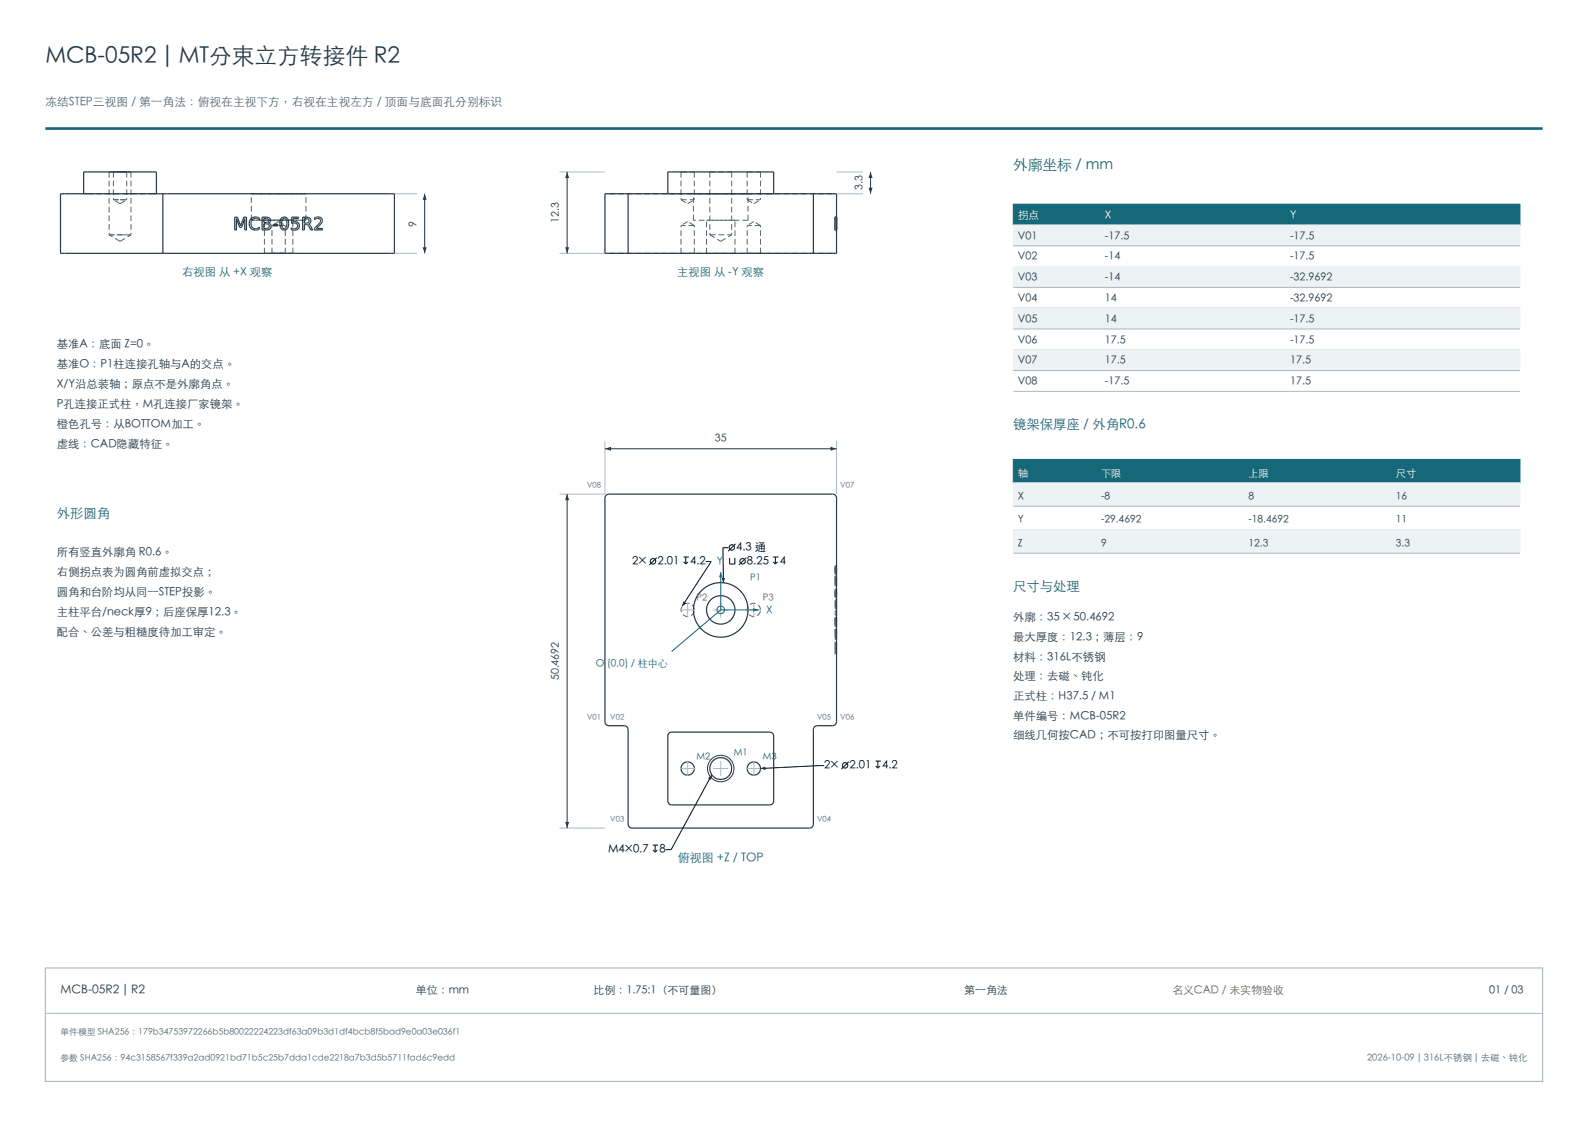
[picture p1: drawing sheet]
<svg xmlns="http://www.w3.org/2000/svg" width="420mm" height="297mm" viewBox="0 0 420 297" stroke-linecap="round" stroke-linejoin="round" font-family="sans-serif">
<path d="M12 34h396" fill="none" stroke="#146878" stroke-width=".7" stroke-linecap="butt"/>
<g fill="none" stroke="#526570" stroke-width=".26" stroke-dasharray="1.5 .8" stroke-linecap="butt">
<path d="M23.2 51.2h-1.1M23.2 51.2h17.1M28.9 45.5h2.8M28.9 45.5v16.6M30 45.5h1.7M30 52.8h1.7M30 45.5v7.3M31.7 45.5h1.8M31.7 45.5h2.9M31.7 52.8h1.8M31.7 53.9l1.8-1.1M31.7 53.9l-1.7-1.1"/>
<path d="M33.5 45.5h-3.5M33.5 52.8h-3.5M33.5 45.5v7.3M34.6 45.5h-5.7M34.6 45.5v16.6M41.4 51.2h-1.1M66.5 51.2h7.2M66.5 58.2h7.2M66.5 58.2v-7M69.9 58.2h3.8M71.9 59.7h1.8M73.7 51.2h7.2"/>
<path d="M73.7 59.7h1.8M73.7 58.2h3.8M73.7 58.2h7.2M73.7 58.6l-1.8 1.1M73.7 58.6l1.8 1.1M75.5 59.7h-3.6M77.5 58.2h-7.6M80.9 51.2h-14.4M80.9 58.2h-14.4M80.9 58.2v-7M176.6 51.2h1.1M180.1 45.5h3.5"/>
<path d="M180.1 52.8h3.5M180.1 45.5v7.3M180.1 52.8l1.8 1.1M181.9 58.6l-1.8 1.1M181.9 53.9l1.7-1.1M183.4 58.2v-7M183.6 59.7h-3.5M183.6 59.7l-1.7-1.1M183.6 45.5v7.3M187.7 45.5h5.8M187.7 45.5v16.6M193.5 45.5v16.6"/>
<path d="M194.4 58.2h-7.5M197.6 45.5h3.5M197.6 52.8h3.5M197.6 45.5v7.3M197.6 52.8l1.8 1.1M197.8 51.2h-14.4M197.8 58.2v-7M197.8 58.2h-14.4M199.4 58.6l-1.8 1.1M199.4 53.9l1.7-1.1M201.1 59.7h-3.5M201.1 59.7l-1.7-1.1"/>
<path d="M201.1 45.5v7.3M203.6 51.2h-25.9M204.6 51.2h-1M220.2 51.2h-59.1M220.9 57.8v2.4M220.9 57.4v2.3M220.9 57.9v.4M220.9 58.3v.2M220.9 58.5v.3M220.9 58.8v.1M220.9 58.9v.1M220.9 59v.1"/>
<path d="M220.9 59.1v.2M220.9 59.3v.3M220.9 59.6v.3M220.9 59.9v.4M220.9 57.4v.1M220.9 57.5v.2M220.9 57.7v.2M220.9 58.4v.7M220.9 59.1v.8M220.9 59.9v.5M220.9 58.4v-.6M220.9 57.8v-.3"/>
<path d="M220.9 57.5v-.1M220.9 59.4v.2M220.9 59.9v.9M220.9 59.9v-.2M220.9 59.7v-.2M220.9 59.5v-.1M220.9 59.4v1.4M220.9 57.7v.3M220.9 58v.4M220.9 58.4v.3M220.9 58.7v.2M220.9 58.9v.2"/>
<path d="M220.9 59.1v.1M220.9 59.2v.1M220.9 59.3v.1M220.9 59.7v-.4M220.9 59.3v-.2M220.9 59.1v-.2M220.9 58.9v-.2M220.9 58.7v-.2M220.9 58.5v-.1M220.9 58.4v-.3M220.9 58.1v-.2M220.9 57.9v-.1"/>
<path d="M220.9 57.8v.1M220.9 57.9v.2M220.9 58.1v-.5M220.9 57.6v-.1M220.9 57.4v.2M220.9 57.6v.3M220.9 58.5v.2M220.9 58.9v.3M220.9 59.3v.2M220.9 59.5v.4M220.9 57.8v.3M220.9 58.1v.4"/>
<path d="M220.9 58.5v.6M220.9 59.1v.6M220.9 59.7v.4M220.9 59.9v-.8M220.9 59.1v-.7M220.9 57.5v.1M220.9 57.6v.1M220.9 57.7v.5M220.9 58.2v-.2M220.9 58v-.1M220.9 59.7v-.3M220.9 57.8v.8"/>
<path d="M220.9 58.6v.1M220.9 58.9v.4M220.9 59.3v.4M220.9 59.7v.5M220.9 59.4v-.2M220.9 59.2v-.2M220.9 59.1v-1.7M220.9 57.4v.4M220.9 59.8v-.3M220.9 59.5v-.2M220.9 59.3v-.1M220.9 59.2v1.2"/>
<path d="M220.9 58.8v-.1M220.9 58.5v-.2M220.9 58.3v-.2M220.9 57.8v1M220.9 58.1v-.3M220.9 57.8v-.1M220.9 59v-.1M220.9 58.7v-.3M220.9 58.1v-.1M220.9 58v-.2M220.9 57.8v1.2M221.3 57.8v3"/>
<path d="M221.3 57.4v2.3M221.3 57.8v2.4M221.3 58.3v-.4M221.3 57.9v-.2M221.3 57.7v-.2M221.3 57.5v-.1M221.3 59.9v-.3M221.3 59.6v-.3M221.3 59.3v-.2M221.3 59.1v-.1M221.3 59v-.1M221.3 58.9v-.1"/>
<path d="M221.3 58.8v-.3M221.3 58.5v-.2M221.3 59.1v-.7M221.3 58.4v-.6M221.3 57.8v-.3M221.3 59.1v.8M221.3 59.9v.5M221.3 59.6v-.2M221.3 59.4v-.1M221.3 59.3v-.1M221.3 59.2v-.1M221.3 59.1v-.2"/>
<path d="M221.3 58.9v-.2M221.3 58.7v-.3M221.3 58.4v-.4M221.3 58v-.3M221.3 59.4v.1M221.3 59.5v.2M221.3 59.7v.2M221.3 59.9v.9M221.3 59.9v-.4M221.3 59.5v-.2M221.3 59.2v-.3M221.3 58.7v-.2"/>
<path d="M221.3 57.9v-.3M221.3 57.6v-.2M221.3 57.4v.1M221.3 57.5v.1M221.3 57.6v.5M221.3 58.1v-.2M221.3 57.9v-.1M221.3 57.8v.1M221.3 57.9v.2M221.3 58.1v.3M221.3 58.4v.1M221.3 58.5v.2"/>
<path d="M221.3 58.7v.2M221.3 58.9v.2M221.3 59.1v.2M221.3 59.3v.4M221.3 59.7v.4M221.3 57.9v.1M221.3 58v.2M221.3 58.2v-.5M221.3 57.7v-.1M221.3 57.6v-.1M221.3 57.5v.3M221.3 57.8v.6"/>
<path d="M221.3 58.4v.7M221.3 59.7v-.6M221.3 59.1v-.6M221.3 58.5v-.4M221.3 58.1v-.3M221.3 59.4v.3M221.3 57.8v-.4M221.3 57.4v1.7M221.3 59v.2M221.3 59.2v.2M221.3 59.7v.3M221.3 59.7v-.4"/>
<path d="M221.3 59.3v-.4M221.3 58.7v-.1M221.3 58.6v-.8M221.3 57.8h-.4M221.3 57.4h-.4M221.3 59.7h-.4M221.3 57.9h-.4M221.3 58.3h-.4M221.3 58.5h-.4M221.3 58.8h-.4M221.3 58.9h-.4M221.3 59h-.4"/>
<path d="M221.3 59.1h-.4M221.3 59.3h-.4M221.3 59.6h-.4M221.3 59.9h-.4M221.3 57.5h-.4M221.3 57.7h-.4M221.3 58.4h-.4M221.3 59.4h-.4M221.3 59.5h-.4M221.3 58h-.4M221.3 58.7h-.4M221.3 59.2h-.4"/>
<path d="M221.3 58.1h-.4M221.3 57.6h-.4M221.3 58.2h-.4M221.3 58.6h-.4M221.3 59.8v.3M221.3 59.8h-.4M221.3 59.5v.3M221.3 59.3v.2M221.3 59.2v.1M221.3 58.7v.1M221.3 58.3v.2M221.3 58.1v.2"/>
<path d="M221.3 58.8v-1M221.3 57.8v.3M221.3 57.7v.1M221.3 58.9v.1M221.3 58.4v.3M221.3 58v.1M221.3 57.8v.2M221.3 59v-1.2M28.9 62.1h2.8M31.7 62.1h2.9M31.7 63.8l2.9-1.7M31.7 63.8l-2.8-1.7"/>
<path d="M34.6 62.1h-5.7M69.9 67h3.8M69.9 67v-8.8M71.9 67h1.8M71.9 67v-7.3M73.7 67h1.8M73.7 67h3.8M75.5 67h-3.6M75.5 67v-7.3M77.5 67h-7.6M77.5 67v-8.8M180.1 67v-7.3"/>
<path d="M183.6 67h-3.5M183.6 67v-7.3M186.9 67v-8.8M187.7 62.1h5.8M187.7 62.1l2.9 1.7M190.6 63.8l2.9-1.7M194.4 67h-7.5M194.4 67v-8.8M197.6 67v-7.3M201.1 67h-3.5M201.1 67v-7.3M220.2 67h-59.1"/>
<path d="M220.9 60.8v-3M220.9 60.8v-3.4M220.9 60.3v.3M220.9 60.6v.1M220.9 60.7v.1M220.9 60.4v.4M220.9 60.8v.1M220.9 60.8v-.9M220.9 60.4v-.3M220.9 60.1v-.4M220.9 60.1v.3M220.9 60.4v.1"/>
<path d="M220.9 60.5v-.1M220.9 60.4v-.1M220.9 60.3v-.2M220.9 60.1v.4M220.9 60.5v.2M220.9 60.9v-.1M220.9 60.8v-.4M220.9 60.4v-.5M220.9 60.2v.4M220.9 60.6v.2M220.9 60.8v-.1M220.9 60.7v-.4"/>
<path d="M220.9 60.3v.1M220.9 60.3v-.3M220.9 60v-.3M220.9 60.1v-.3M220.9 60.2v.2M221.3 60.8v-3.4M221.3 60.8v-.1M221.3 60.7v-.1M221.3 60.6v-.3M221.3 60.3v-.4M221.3 60.4v.4M221.3 60.8v.1"/>
<path d="M221.3 60.8v-1.4M221.3 60.8v-.9M221.3 60.8v-.4M221.3 60.4v-.5M221.3 60.1v.3M221.3 60.9v-.1M221.3 60.7v-.2M221.3 60.5v-.4M221.3 60.1v.2M221.3 60.3v.1M221.3 60.4v.1M221.3 60.5v-.1"/>
<path d="M221.3 60.4v-.3M221.3 60.1v-.4M221.3 60v.3M221.3 60.4v-.1M221.3 60.3v.4M221.3 60.7v.1M221.3 60.8v-.2M221.3 60.6v-.4M221.3 60.2v-.5M221.3 60.8h-.4M221.3 60.2h-.4M221.3 60.3h-.4"/>
<path d="M221.3 60.6h-.4M221.3 60.7h-.4M221.3 60.4h-.4M221.3 60.9h-.4M221.3 60.1h-.4M221.3 60.5h-.4M221.3 60h-.4M221.3 60.4v-1.2M221.3 60.4v-.2M220.9 158.7v.3M220.9 159v.3M220.9 159.3v.5"/>
<path d="M220.9 159.8v.5M220.9 153.1v-.2M220.9 152.9v-.1M220.9 152.8v-.5M220.9 152.3v.5M220.9 152.8v.4M220.9 153.2v.2M220.9 153.4v.2M220.9 153.6v.2M220.9 153.8v.2M220.9 154v.5M220.9 154.5v.4"/>
<path d="M220.9 154.9v-1M220.9 153.9v-.5M220.9 153.4v-.3M220.9 153.1v-.3M220.9 152.8v.1M220.9 152.9v.2M220.9 153.1v.2M220.9 153.3v-.1M220.9 153.2v-.1M220.9 149.7v2.1M220.9 151.8v-.3M220.9 151.5v-.4"/>
<path d="M220.9 151.1v-.3M220.9 150.8v-.2M220.9 150.6v-.2M220.9 150.4v-.1M220.9 150.3v-.1M220.9 150.2v.2M220.9 150.4v.2M220.9 150.6v.3M220.9 150.9v.2M220.9 151.1v.2M220.9 151.3v.3M220.9 151.6v.2"/>
<path d="M220.9 151.8v-.2M220.9 151.6v-.3M220.9 151.3v-.2M220.9 151.1v-.2M220.9 150.9v-.5M220.9 150.4v-.4M220.9 150v-.2M220.9 149.8v-.1M220.9 149.7v.1M220.9 149.8v.1M220.9 149.9v.2M220.9 150.1v.1"/>
<path d="M220.9 150.4v.4M220.9 150.8v.5M220.9 151.3v-1.6M220.9 156.1v1.3M220.9 157.4v-.1M220.9 157.3v-.1M220.9 157.2v-.1M220.9 157.1v-.1M220.9 157v-.5M220.9 156.5v-.4M220.9 156.1v-.2M220.9 155.9v-.1"/>
<path d="M220.9 155.8v.1M220.9 155.9v.2M220.9 156.1v.5M220.9 156.6v.5M220.9 157.1v.2M220.9 157.3v.2M220.9 157.5v.3M220.9 157.8v.2M220.9 158v-.2M220.9 157.8v-.2M220.9 157.6v-.3M220.9 157.3v-.2"/>
<path d="M220.9 157.1v-.3M220.9 156.8v-.3M220.9 156.5v-.2M220.9 157.5v.2M220.9 157.7v.1M220.9 157.8v-1.7M220.9 159.8v-.3M220.9 159.5v-.2M220.9 159.3v-.1M220.9 159.2v-.1M220.9 154.5v-.6M220.9 153.9v-.3"/>
<path d="M220.9 153.6v-.2M220.9 153.4v-.1M221.3 158.7v.3M221.3 159v.3M221.3 159.3v.5M221.3 159.8v.5M221.3 152.9v.2M221.3 153.1v.1M221.3 153.2v.1M221.3 153.3v-.2M221.3 153.1v-.2M221.3 152.9v-.1"/>
<path d="M221.3 152.8v.3M221.3 153.1v.3M221.3 153.4v.5M221.3 153.9v1M221.3 154.9v-.4M221.3 154.5v-.5M221.3 154v-.2M221.3 153.8v-.2M221.3 153.6v-.2M221.3 153.4v-.2M221.3 153.2v-.4M221.3 152.8v-.5"/>
<path d="M221.3 152.3v.5M221.3 152.8v.1M221.3 149.7v1.6M221.3 151.3v-.5M221.3 150.8v-.4M221.3 150.4v-.2M221.3 150.2v-.1M221.3 150.1v-.2M221.3 149.9v-.1M221.3 149.8v-.1M221.3 149.7v.1M221.3 149.8v.2"/>
<path d="M221.3 150v.4M221.3 150.4v.5M221.3 150.9v.2M221.3 151.1v.2M221.3 151.3v.3M221.3 151.6v.2M221.3 151.8v-.2M221.3 151.6v-.3M221.3 151.3v-.2M221.3 151.1v-.2M221.3 150.9v-.3M221.3 150.6v-.2"/>
<path d="M221.3 150.2v.1M221.3 150.3v.1M221.3 150.4v.2M221.3 150.6v.2M221.3 150.8v.3M221.3 151.1v.4M221.3 151.5v.3M221.3 151.8v-2.1M221.3 157.4v-1.3M221.3 156.1v1.7M221.3 157.8v-.1M221.3 157.7v-.2"/>
<path d="M221.3 157.5v-.2M221.3 157.3v-.2M221.3 157.1v-.3M221.3 156.8v-.3M221.3 156.5v-.2M221.3 157.1v.2M221.3 157.3v.3M221.3 157.6v.2M221.3 157.8v.2M221.3 158v-.2M221.3 157.8v-.3M221.3 157.1v-.5"/>
<path d="M221.3 156.6v-.5M221.3 156.1v-.2M221.3 155.9v-.1M221.3 155.8v.1M221.3 155.9v.2M221.3 156.1v.4M221.3 156.5v.5M221.3 157v.1M221.3 157.1v.1M221.3 157.2v.1M221.3 157.3v.1M221.3 158.7h-.4"/>
<path d="M221.3 159h-.4M221.3 159.3h-.4M221.3 159.8h-.4M221.3 153.1h-.4M221.3 152.9h-.4M221.3 152.8h-.4M221.3 152.3h-.4M221.3 153.2h-.4M221.3 153.4h-.4M221.3 153.6h-.4M221.3 153.8h-.4M221.3 154h-.4"/>
<path d="M221.3 154.5h-.4M221.3 154.9h-.4M221.3 153.9h-.4M221.3 153.3h-.4M221.3 149.7h-.4M221.3 151.8h-.4M221.3 150.8h-.4M221.3 150.6h-.4M221.3 150.4h-.4M221.3 150.3h-.4M221.3 150.2h-.4M221.3 150.9h-.4"/>
<path d="M221.3 151.1h-.4M221.3 151.3h-.4M221.3 151.6h-.4M221.3 150h-.4M221.3 149.8h-.4M221.3 149.9h-.4M221.3 150.1h-.4M221.3 156.1h-.4M221.3 157.4h-.4M221.3 157.3h-.4M221.3 157.2h-.4M221.3 157.1h-.4"/>
<path d="M221.3 157h-.4M221.3 156.5h-.4M221.3 155.9h-.4M221.3 155.8h-.4M221.3 156.6h-.4M221.3 157.5h-.4M221.3 157.8h-.4M221.3 158h-.4M221.3 157.6h-.4M221.3 156.8h-.4M221.3 156.3h-.4M221.3 157.7h-.4"/>
<path d="M221.3 159.8v.3M221.3 159.5v.3M221.3 159.5h-.4M221.3 159.3v.2M221.3 159.2v.1M221.3 159.2h-.4M221.3 159.1v.1M221.3 159.1h-.4M221.3 153.9v.6M221.3 153.6v.3M221.3 153.4v.2M221.3 153.3v.1"/>
<path d="M183.6 161.3a1.76 1.76 0 0 0-2.5-1.6 1.76 1.76 0 0 0-.3 3 1.76 1.76 0 0 0 2.8-1.1v-.3M201.1 161.3a1.76 1.76 0 0 0-2.5-1.6 1.76 1.76 0 0 0-.3 3 1.76 1.76 0 0 0 2.8-1.1v-.3M220.9 170.3v.8M220.9 171.1v.5M220.9 171.6v.9M220.9 172.5v.4M220.9 172.9v-.7M220.9 172.2v-.8M220.9 171.4v-.9M220.9 170.5v-.7M220.9 169.8v.5M220.9 163.5v-.1"/>
<path d="M220.9 163.4v.1M220.9 163.5v.1M220.9 163.6v.1M220.9 163.7v.3M220.9 164v-.3M220.9 163.7v-.2M220.9 163.5v-.2M220.9 163.3v.1M220.9 163.4v.2M220.9 163.6v.4M220.9 164v.5M220.9 164.5v1.2"/>
<path d="M220.9 165.7v-1.2M220.9 164.5v-.4M220.9 164.1v-.4M220.9 160.3v.4M220.9 160.7v.2M220.9 160.9v.1M220.9 167.4v.5M220.9 167.9v.4M220.9 168.3v.2M220.9 168.5v.1M220.9 167.4v-.3M220.9 167.1v-.2"/>
<path d="M220.9 166.9v-.3M220.9 166.6v-.2M220.9 166.4v.2M220.9 166.6v.3M220.9 166.9v.3M220.9 167.2v.3M220.9 167.5v.6M220.9 168.1v.6M220.9 168.7v.3M220.9 169v.1M220.9 167.5v-.3M220.9 167.2v-.3"/>
<path d="M220.9 162.7v-1.2M220.9 164.5v-.3M220.9 164.2v-.3M220.9 163.9v-.1M220.9 164.5v.7M220.9 164.5v-.2M220.9 164.3v-.3M220.9 164v-.1M220.9 160.3v.2M220.9 160.3v-.2M220.9 160.1v-.3M221.3 170.3v-.5"/>
<path d="M221.3 169.8v.7M221.3 170.5v.9M221.3 171.4v.8M221.3 172.2v.7M221.3 172.9v-.4M221.3 172.5v-.9M221.3 171.6v-.5M221.3 171.1v-.8M221.3 163.4v.1M221.3 163.5v.2M221.3 163.7v.4M221.3 164.1v.4"/>
<path d="M221.3 164.5v1.2M221.3 165.7v-1.2M221.3 164.5v-.5M221.3 164v-.4M221.3 163.6v-.2M221.3 163.4v-.1M221.3 163.3v.2M221.3 163.7v.3M221.3 164v-.3M221.3 163.7v-.1M221.3 163.6v-.1M221.3 163.5v-.1"/>
<path d="M221.3 160.3v.4M221.3 160.7v.2M221.3 160.9v.1M221.3 167.9v-.5M221.3 167.4v-.3M221.3 167.1v-.2M221.3 166.9v-.3M221.3 166.6v-.2M221.3 166.4v.2M221.3 166.6v.3M221.3 166.9v.3M221.3 167.2v.3"/>
<path d="M221.3 167.5v.6M221.3 168.1v.6M221.3 168.7v.3M221.3 169v.1M221.3 167.5v-.3M221.3 167.2v-.3M221.3 167.9v.4M221.3 168.3v.2M221.3 168.5v.1M221.3 162.7v-1.2M221.3 170.3h-.4M221.3 171.1h-.4"/>
<path d="M221.3 171.6h-.4M221.3 172.5h-.4M221.3 172.9h-.4M221.3 172.2h-.4M221.3 171.4h-.4M221.3 170.5h-.4M221.3 169.8h-.4M221.3 163.5h-.4M221.3 163.4h-.4M221.3 163.6h-.4M221.3 163.7h-.4M221.3 164h-.4"/>
<path d="M221.3 163.3h-.4M221.3 164.5h-.4M221.3 165.7h-.4M221.3 164.1h-.4M221.3 160.3h-.4M221.3 160.7h-.4M221.3 160.9h-.4M221.3 161h-.4M221.3 167.4h-.4M221.3 167.9h-.4M221.3 168.3h-.4M221.3 168.5h-.4"/>
<path d="M221.3 168.6h-.4M221.3 167.1h-.4M221.3 166.9h-.4M221.3 166.6h-.4M221.3 166.4h-.4M221.3 167.2h-.4M221.3 167.5h-.4M221.3 168.1h-.4M221.3 168.7h-.4M221.3 169h-.4M221.3 169.1h-.4M221.3 162.7h-.4"/>
<path d="M221.3 161.5h-.4M221.3 164.2v.3M221.3 164.2h-.4M221.3 163.9v.3M221.3 163.9h-.4M221.3 163.8v.1M221.3 163.8h-.4M221.3 165.2v-.7M221.3 165.2h-.4M221.3 164.3v.2M221.3 164.3h-.4M221.3 164v.3"/>
<path d="M221.3 163.9v.1M221.3 160.5v-.2M221.3 160.5h-.4M221.3 160.1v.2M221.3 160.1h-.4"/>
</g>
<g fill="none" stroke="#243746" stroke-width=".32">
<path d="M22.1 51.2v-5.7h19.3v5.7M43.1 51.2h-27.1v15.8h27.1M43.1 51.2h61.2v15.8h-61.2M43.1 51.2v15.8M62.1 57.4h.7l.8 2.3 .9-2.3h.7v3.4h-.5v-3l-.8 2.4h-.5l-.9-2.4v3h-.4zM66.3 57.8a1.87 1.87 0 0 1 2.3-.1v.5a1.34 1.34 0 0 0-1.7-.2 1.34 1.34 0 0 0-.4 1.7 1.3 1.3 0 0 0 2.1 .4v.4a1.77 1.77 0 0 1-2.4-.2 1.77 1.77 0 0 1 .1-2.5zM69.3 57.4h1.2a.82 .82 0 0 1 1 .6 .82 .82 0 0 1-.5 1 .94 .94 0 0 1 .7 1.1 .94 .94 0 0 1-1.2 .7h-1.2zM69.8 59.2h.7a.63 .63 0 0 1 .7 .6 .63 .63 0 0 1-.7 .6h-.7zM69.8 57.8h.7a.53 .53 0 0 1 .6 .5 .53 .53 0 0 1-.6 .5h-.7zM72.3 59.4h1.2v.3h-1.2zM74.3 57.8a1.08 1.08 0 0 1 1.2-.4 1.08 1.08 0 0 1 .8 1 1.85 1.85 0 0 1-1.1 2.5 1.97 1.97 0 0 1-.9-3.1zM74.9 57.8h.6a2.32 2.32 0 0 1 0 2.6l-.3 .1a1.75 1.75 0 0 1-.3-2.7z"/>
<path d="M77.2 57.4h1.7v.4h-1.3v.8a1.21 1.21 0 0 1 1.6 1.2 1.21 1.21 0 0 1-1.7 1l-.5-.1v-.4a.93 .93 0 0 0 1.3 .1 .93 .93 0 0 0 .2-1.2l-.6-.2-.7 .1zM80.1 57.4h1a.94 .94 0 0 1 1.1 .7 .94 .94 0 0 1-.5 1.1l.4 .4 .6 1.2h-.5a1.89 1.89 0 0 0-1-1.4h-.7v1.4h-.4zM80.5 57.8h.6a.6 .6 0 0 1 .6 .6 .6 .6 0 0 1-.6 .6h-.6zM83.2 57.6a1.19 1.19 0 0 1 1.5-.1 1.19 1.19 0 0 1 .4 1.4l-1.4 1.5h1.6v.4h-2.1v-.4l1-1.1a.81 .81 0 0 0 .6-.8 .81 .81 0 0 0-.7-.7l-.9 .3zM166.1 51.2h-6.1v15.8h6.1M166.1 51.2h49M166.1 51.2v15.8M176.6 51.2v-5.7h28v5.7M215.1 51.2h6.2v15.8h-6.2M215.1 51.2v15.8M166.1 67h49M160.4 130.9l.7-.2h59.1l.5 .1 .4 .5 .2 59.6-.3 .6-.6 .4-4.5 .1-.5 .3-.2 .4-.1 25.3-.1 .4-.5 .5-47.3 .1-.7-.2-.3-.4-.1-25.7-.4-.5-.4-.2-4.5-.1-.6-.4-.2-.6v-59.2z"/>
<path d="M176.9 194l.8-.4h25.9l.6 .3 .4 .8v17.1l-.2 .7-.8 .4h-25.9l-.7-.3-.4-.8v-17.1z"/>
<circle cx="190.6" cy="161.3" r="7.2"/>
<circle cx="190.6" cy="161.3" r="3.8"/>
<circle cx="181.9" cy="203.2" r="1.76"/>
<circle cx="190.6" cy="203.3" r="2.89"/>
<circle cx="199.4" cy="203.2" r="1.76"/>
</g>
<path d="M160 116.7v14M221.3 116.7v14" fill="none" stroke="#acb9c0" stroke-width=".26"/>
<path d="M160 118.7h61.3" fill="none" stroke="#243746" stroke-width=".26"/>
<g fill="#243746">
<path d="M160 118.7l1.6-.5v1z"/>
<path d="M219.6 118.2l1.7 .5-1.7 .5z"/>
</g>
<path d="M148 130.7h12M148 219h12" fill="none" stroke="#acb9c0" stroke-width=".26"/>
<path d="M150 130.7v88.3" fill="none" stroke="#243746" stroke-width=".26"/>
<g fill="#243746">
<path d="M149.5 217.4h1l-.5 1.6z"/>
<path d="M150 130.7l.5 1.6h-1z"/>
</g>
<path d="M148 45.5h12M148 67h12" fill="none" stroke="#acb9c0" stroke-width=".26"/>
<path d="M150 45.5v21.5" fill="none" stroke="#243746" stroke-width=".26"/>
<g fill="#243746">
<path d="M149.5 65.4h1l-.5 1.6z"/>
<path d="M150 45.5l.5 1.6h-1z"/>
</g>
<path d="M104.3 51.2h6M104.3 67h6" fill="none" stroke="#acb9c0" stroke-width=".26"/>
<path d="M112.3 51.2v15.8" fill="none" stroke="#243746" stroke-width=".26"/>
<g fill="#243746">
<path d="M111.8 65.4h1l-.5 1.6z"/>
<path d="M112.3 51.2l.5 1.7h-1z"/>
</g>
<path d="M221.3 51.2h6.9M221.3 45.5h6.9" fill="none" stroke="#acb9c0" stroke-width=".26"/>
<path d="M230.3 45.5v5.7" fill="none" stroke="#243746" stroke-width=".26"/>
<g fill="#243746">
<path d="M229.7 49.7h1.1l-.5 1.5z"/>
<path d="M230.3 45.5l.5 1.6h-1.1z"/>
</g>
<path d="M181.9 159.3v4M190.6 159.3v4M199.4 159.3v4M179.9 161.3h4M188.6 161.3h4M197.4 161.3h4M179.9 203.3h4M181.9 201.3v4M188.6 203.3h4M190.6 201.3v4M197.4 203.3h4M199.4 201.3v4" fill="none" stroke="#acb9c0" stroke-width=".26"/>
<circle cx="190.6" cy="203.2" r="3.5" fill="none" stroke="#243746" stroke-width=".26"/>
<g fill="none" stroke="#146878" stroke-width=".26">
<path d="M200.6 161.3h-10l-13 11"/>
<circle cx="190.6" cy="161.3" r="1"/>
</g>
<path d="M199.2 160.8l1.4 .5-1.4 .5z" fill="#146878"/>
<path d="M190.6 151.3v10" fill="none" stroke="#146878" stroke-width=".26"/>
<path d="M190.6 151.3l.5 1.4h-.9z" fill="#146878"/>
<g fill="#146878" stroke="#146878" stroke-width=".26">
<path d="M268 54h134v5.5h-134z" fill-rule="evenodd"/>
<path d="M268 121.5h134v6.2h-134z" fill-rule="evenodd"/>
</g>
<g fill="#edf3f5" stroke="#edf3f5" stroke-width=".26">
<path d="M268 59.5h134v5.5h-134z" fill-rule="evenodd"/>
<path d="M268 70.5h134v5.5h-134z" fill-rule="evenodd"/>
<path d="M268 81.5h134v5.5h-134z" fill-rule="evenodd"/>
<path d="M268 92.5h134v5.5h-134z" fill-rule="evenodd"/>
<path d="M268 127.7h134v6.2h-134z" fill-rule="evenodd"/>
<path d="M268 140.1h134v6.2h-134z" fill-rule="evenodd"/>
</g>
<path d="M268 65h134M268 70.5h134M268 76h134M268 81.5h134M268 87h134M268 92.5h134M268 98h134M268 103.5h134M268 133.9h134M268 140.1h134M268 146.3h134M12 268h396" fill="none" stroke="#acb9c0" stroke-width=".26"/>
<path d="M12 256h396v30h-396z" fill="none" stroke="#acb9c0" stroke-width=".3"/>
<g fill="none" stroke="#000" stroke-width=".26">
<path d="M173.7 147.5l-1.9 1.9M180.8 147.3h1.4M180.8 148.6l.6 .6M181.4 147.3v1.9M181.9 148.6l-.5 .6M186.7 148.5h1.4l-7.7 11.8M192.6 144.9h-1.4l.1 9.2M193 147.5v1.7h1.4v-1.7M194.5 143.8l-1.9 2M197.4 147.5l-1.9 1.9M204.5 147.3h1.4M204.5 148.6l.6 .6"/>
<path d="M205.1 147.3v1.9M205.6 148.6l-.5 .6M188.3 204.9l-10.8 19.8h-1.4M218 202.5l-16.9 .8M224.5 201.5l-1.9 1.9M231.6 201.3h1.4M231.6 202.6l.6 .5M232.2 201.3v1.8M232.7 202.6l-.5 .5M172.7 223.5h1.4M172.7 224.8l.6 .6M173.3 223.5v1.9"/>
<path d="M173.8 224.8l-.5 .6"/>
<circle cx="172.7" cy="148.4" r=".72"/>
<circle cx="193.6" cy="144.8" r=".72"/>
<circle cx="196.4" cy="148.4" r=".72"/>
<circle cx="223.5" cy="202.4" r=".72"/>
</g>
<path d="M190.9 152.9l.8-.1-.4 1.3zM180.8 159l.7 .5-1.1 .8zM187.3 205.8l1-.9-.3 1.3zM201.1 203.3l1.3-.5v.8z" fill="#000"/>
<text font-size="6" fill="#243746" x="12" y="17">MCB-05R2 | MT分束立方转接件 R2</text>
<text font-size="3.9" fill="#146878" x="268" y="45">外廓坐标 / mm</text>
<g font-size="3.5" fill="#146878">
<text x="268" y="113.5">镜架保厚座 / 外角R0.6</text>
<text x="15" y="137">外形圆角</text>
<text x="268" y="156.3">尺寸与处理</text>
</g>
<text font-size="3.2" fill="#146878" x="179.3" y="228">俯视图 +Z / TOP</text>
<text font-size="3.2" fill="#243746" x="16" y="262.8">MCB-05R2 | R2</text>
<text font-size="3.1" fill="#526570" x="12" y="28">冻结STEP三视图 / 第一角法：俯视在主视下方，右视在主视左方 / 顶面与底面孔分别标识</text>
<g font-size="3" fill="#146878">
<text x="48.2" y="73">右视图 从 +X 观察</text>
<text x="179.1" y="73">主视图 从 -Y 观察</text>
</g>
<g font-size="3" fill="#243746">
<text x="15" y="92">基准A：底面 Z=0。</text>
<text x="15" y="97.3">基准O：P1柱连接孔轴与A的交点。</text>
<text x="15" y="102.6">X/Y沿总装轴；原点不是外廓角点。</text>
<text x="15" y="107.9">P孔连接正式柱，M孔连接厂家镜架。</text>
<text x="15" y="113.2">橙色孔号：从BOTTOM加工。</text>
<text x="15" y="118.5">虚线：CAD隐藏特征。</text>
<text x="15" y="147">所有竖直外廓角 R0.6。</text>
<text x="15" y="152.3">右侧拐点表为圆角前虚拟交点；</text>
<text x="15" y="157.6">圆角和台阶均从同一STEP投影。</text>
<text x="15" y="162.9">主柱平台/neck厚9；后座保厚12.3。</text>
<text x="268" y="164.3">外廓：35 × 50.4692</text>
<text x="15" y="168.2">配合、公差与粗糙度待加工审定。</text>
<text x="268" y="169.5">最大厚度：12.3；薄层：9</text>
<text x="268" y="174.7">材料：316L不锈钢</text>
<text x="268" y="179.9">处理：去磁、钝化</text>
<text x="268" y="185.1">正式柱：H37.5 / M1</text>
<text x="268" y="190.3">单件编号：MCB-05R2</text>
<text x="268" y="195.5">细线几何按CAD；不可按打印图量尺寸。</text>
</g>
<g font-size="3">
<text x="167.2" y="149.4">2×</text>
<text x="173.9" y="149.4">2.01</text>
<text x="182.5" y="149.4">4.2</text>
<text x="194.7" y="145.8">4.3 通</text>
<text x="197.6" y="149.4">8.25</text>
<text x="206.2" y="149.4">4</text>
<text x="218" y="203.4">2×</text>
<text x="224.7" y="203.4">2.01</text>
<text x="233.3" y="203.4">4.2</text>
<text x="160.9" y="225.6">M4×0.7</text>
<text x="174.4" y="225.6">8</text>
</g>
<g font-size="2.9" fill="#fff">
<text x="269.2" y="57.9">拐点</text>
<text x="292.2" y="57.9">X</text>
<text x="341.2" y="57.9">Y</text>
</g>
<g font-size="2.9" fill="#243746">
<text x="269.2" y="63.3">V01</text>
<text x="292.2" y="63.3">-17.5</text>
<text x="341.2" y="63.3">-17.5</text>
<text x="269.2" y="68.8">V02</text>
<text x="292.2" y="68.8">-14</text>
<text x="341.2" y="68.8">-17.5</text>
<text x="269.2" y="74.3">V03</text>
<text x="292.2" y="74.3">-14</text>
<text x="341.2" y="74.3">-32.9692</text>
<text x="269.2" y="79.9">V04</text>
<text x="292.2" y="79.9">14</text>
<text x="341.2" y="79.9">-32.9692</text>
<text x="269.2" y="85.3">V05</text>
<text x="292.2" y="85.3">14</text>
<text x="341.2" y="85.3">-17.5</text>
<text x="269.2" y="90.9">V06</text>
<text x="292.2" y="90.9">17.5</text>
<text x="341.2" y="90.9">-17.5</text>
<text x="269.2" y="96.3">V07</text>
<text x="269.2" y="101.9">V08</text>
<text x="292.2" y="96.3">17.5</text>
<text x="292.2" y="101.9">-17.5</text>
<text x="341.2" y="96.3">17.5</text>
<text x="341.2" y="101.9">17.5</text>
<text x="110" y="262.8">单位：mm</text>
<text x="157" y="262.8">比例：1.75:1（不可量图）</text>
<text x="255" y="262.8">第一角法</text>
<text x="393.9" y="262.8">01 / 03</text>
</g>
<text font-size="2.9" fill="#915918" x="310" y="262.8">名义CAD / 未实物验收</text>
<g font-size="2.8" fill="#243746">
<text x="228.2" y="50.3" transform="rotate(-90 228.2 50.3)">3.3</text>
<text x="110.3" y="59.9" transform="rotate(-90 110.3 59.9)">9</text>
<text x="148" y="59" transform="rotate(-90 148 59)">12.3</text>
<text x="189.1" y="117">35</text>
<text x="148" y="179.9" transform="rotate(-90 148 179.9)">50.4692</text>
</g>
<g font-size="2.8" fill="#146878">
<text x="189.6" y="149.3">Y</text>
<text x="202.6" y="162.3">X</text>
</g>
<g font-size="2.7" fill="#fff">
<text x="269.2" y="126">轴</text>
<text x="291.2" y="126">下限</text>
<text x="330.2" y="126">上限</text>
<text x="369.2" y="126">尺寸</text>
</g>
<g font-size="2.7" fill="#243746">
<text x="269.2" y="132.2">X</text>
<text x="291.2" y="132.2">-8</text>
<text x="330.2" y="132.2">8</text>
<text x="369.2" y="132.2">16</text>
<text x="269.2" y="138.4">Y</text>
<text x="291.2" y="138.4">-29.4692</text>
<text x="330.2" y="138.4">-18.4692</text>
<text x="369.2" y="138.4">11</text>
<text x="269.2" y="144.6">Z</text>
<text x="291.2" y="144.6">9</text>
<text x="330.2" y="144.6">12.3</text>
<text x="369.2" y="144.6">3.3</text>
</g>
<text font-size="2.6" fill="#146878" x="157.6" y="176.3">O (0,0) / 柱中心</text>
<g font-size="2.5" fill="#146878">
<text x="198.4" y="153.6">P1</text>
<text x="184.2" y="201">M2</text>
<text x="194.1" y="199.9">M1</text>
<text x="201.7" y="201">M3</text>
</g>
<g font-size="2.5" fill="#915918">
<text x="184.2" y="159">P2</text>
<text x="201.7" y="159">P3</text>
</g>
<text font-size="2.5" fill="#526570" x="361.6" y="280.7">2026-10-09 | 316L不锈钢 | 去磁、钝化</text>
<g font-size="2.3" fill="#526570">
<text x="16" y="273.8">单件模型 SHA256：179b34753972266b5b80022224223df63a09b3d1df4bcb8f5bad9e0a03e036f1</text>
<text x="16" y="280.7">参数 SHA256：94c3158567f339a2ad0921bd71b5c25b7dda1cde2218a7b3d5b5711fad6c9edd</text>
</g>
<g font-size="2" fill="#526570">
<text x="155.3" y="129.2">V08</text>
<text x="222.2" y="129.2">V07</text>
<text x="155.3" y="190.4">V01</text>
<text x="161.4" y="190.4">V02</text>
<text x="216.1" y="190.4">V05</text>
<text x="222.2" y="190.4">V06</text>
<text x="161.4" y="217.5">V03</text>
<text x="216.1" y="217.5">V04</text>
</g>
</svg>
